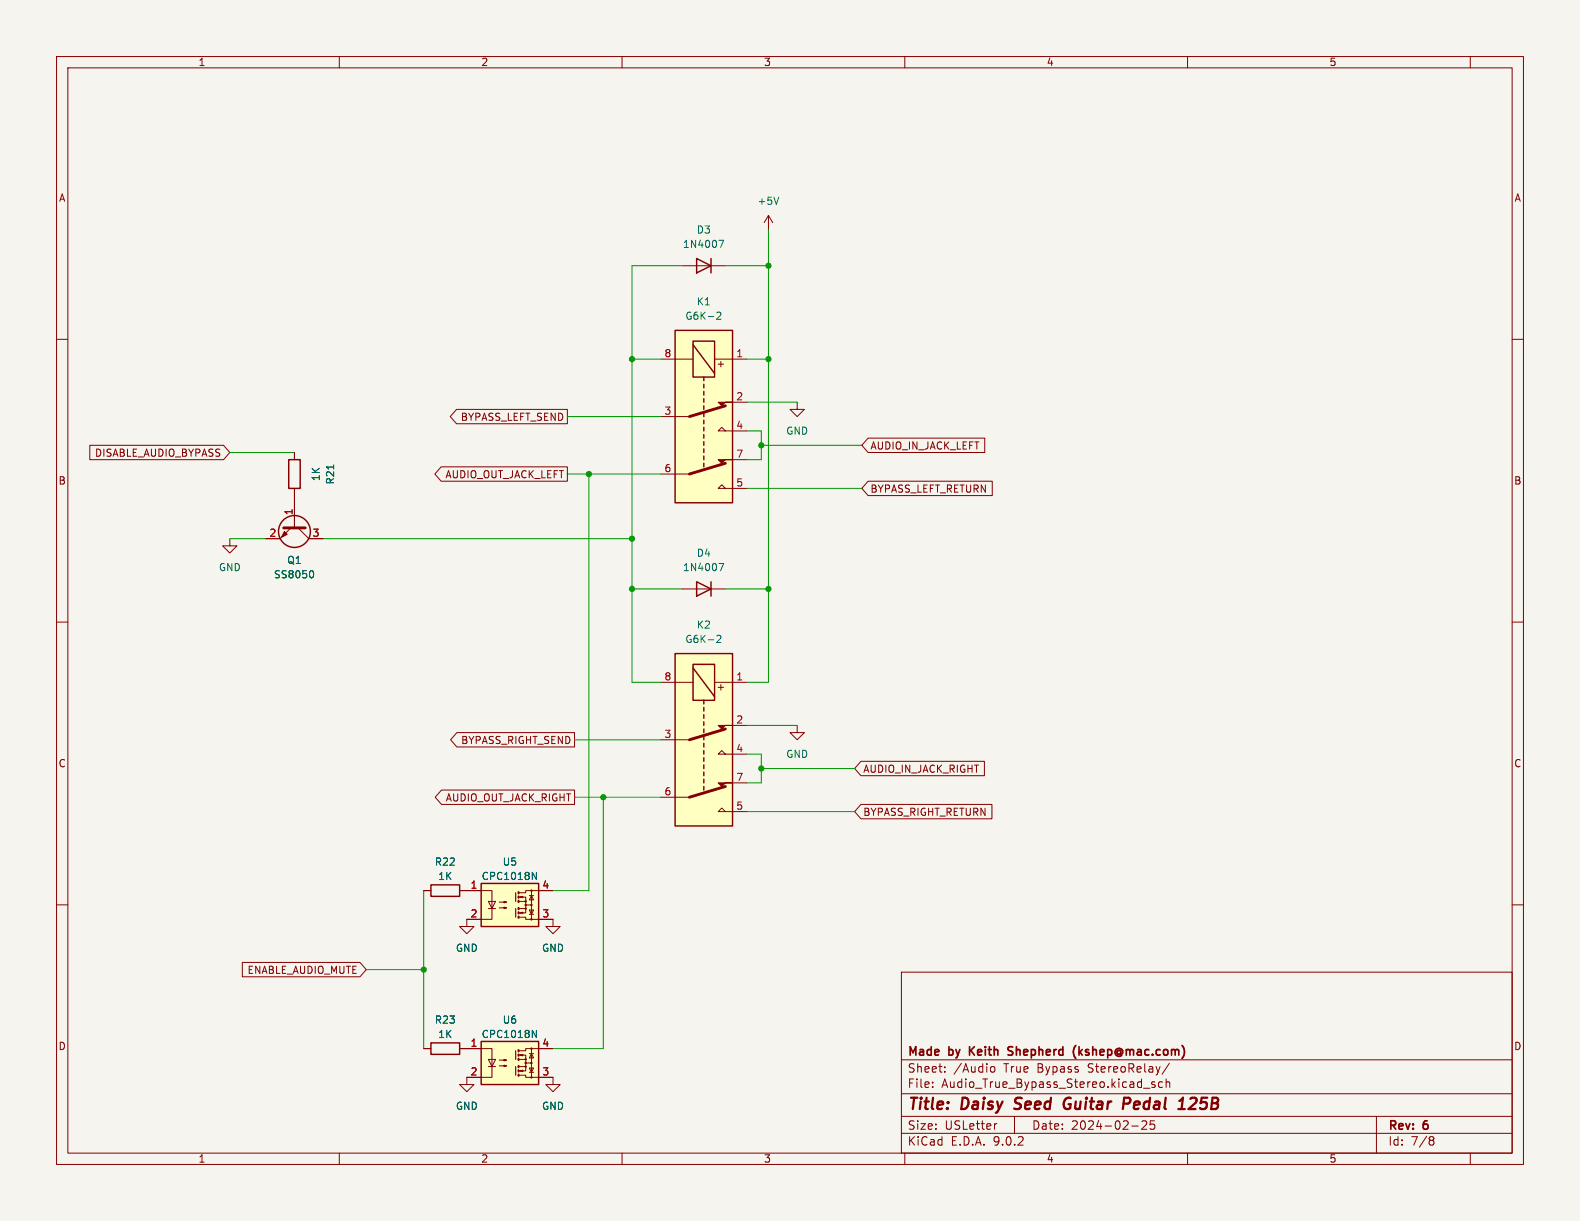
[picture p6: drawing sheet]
<svg xmlns="http://www.w3.org/2000/svg" width="279mm" height="216mm" viewBox="0 0 279 216" stroke-linecap="round" stroke-linejoin="round" font-family="sans-serif">
<path d="M0 0h279.4v215.9h-279.4z" fill="#f5f4ef" stroke="#f5f4ef" stroke-width=".18"/>
<g fill="none" stroke="#840000" stroke-width=".18">
<path d="M10 10h259.4v195.9h-259.4zM12 12h255.4v191.9h-255.4zM60 10v2M110 10v2M160 10v2M210 10v2M260 10v2M120.6 47h7.7M10 60h2M141 71.1v1.3h1.2l-1.2 1.3-1.3-1.3h1.3M267.4 60h2M10 110h2"/>
<path d="M120.6 104.1h7.7M267.4 110h2M141 128.3v1.2h1.2l-1.2 1.3-1.3-1.3h1.3M10 160h2M159.4 171.9h108v32h-108zM267.4 160h2M82.5 190.5v1.3h1.3l-1.3 1.2-1.2-1.2h1.2M159.4 197.4h108M159.4 193.4h108M159.4 187.4h108M164.9 192.1v.2M164.9 191.4v.1"/>
<path d="M167.1 189.4v.2M167.1 188.7v.1M175.1 188.9l.3-.3 .4 .1 .1 .2v.4l-.1 .2-.4 .1-.3-.3M176.3 198.7l-.3 .1M179.4 197.4v3M200.1 199.1h1.2M201.9 198.3l.6-.1 .2 .1 .1 .3-.9 1.1h.9M202.2 192.4h1.2M204.1 198.2h-.7v.7l.2-.1h.5l.1 .2-.1 .5-.2 .2-.5-.2M204.2 191.4l-.3-.1-.3 .2 .1 .2 .5 .2v.3h-.6M205.6 191.4l-.5-.1-.2 .3v.4l.1 .2h.6M206.2 191.4l.2-.1 .4 .1 .1 .9"/>
<path d="M206.2 190.8v1.5M206.8 188l-1.3 1.9M243.4 197.4v6.5M60 203.9v2M110 203.9v2M159.4 200.4h108M160 203.9v2M210 203.9v2M253 201l.4 .1 .2 .2-.3 .3M253 201.6h.3M253.3 201.6l.2 .2 .1 .4-.2 .2-.4 .1M260 203.9v2"/>
</g>
<path d="M179.3 196l.3 .1M179.6 194.3l-.1 .2 .1 .4M188.1 195.6a.63 .63 0 0 0 1 .4M188.9 195.2h.4M189.2 194.1a.91 .91 0 0 0-1.1 .9M198.8 194.1l.9 .1a.58 .58 0 0 1-.3 1h-.7M211.3 194.1h-.5l-.3 .2M211.5 195l-1.3 1.1h1.2" fill="none" stroke="#840000" stroke-width=".4"/>
<path d="M171.5 185.1v1.5M172.3 185.1l-.8 .8M178.2 186.5h.8M179.1 185.1h-.6l-.3 .3 .2 .3 .6 .2M190.2 184.9a1.72 1.72 0 0 0 0 2.2M190.8 185.1v1.5M191 186l.4 .6M191.4 185.6l-.6 .5" fill="none" stroke="#840000" stroke-width=".3"/>
<path d="M123.2 45.7l2.5 1.3-2.5 1.3zM125.7 45.7v2.6M123.2 102.9l2.5 1.2-2.5 1.3zM125.7 102.9v2.5" fill="none" stroke="#840000" stroke-width=".25"/>
<path d="M127.1 42.5h.9l-.6 1.3M127.1 99.6h.9l-.6 1.3" fill="none" stroke="#006464" stroke-width=".18"/>
<path d="M119.4 115.6h10.1v30.5h-10.1z" fill="#ffffc2"/>
<g fill="none" stroke="#840000" stroke-width=".25">
<path d="M119.4 115.6h10.1v30.5h-10.1zM122.6 117.5h3.8v6.3h-3.8zM122.6 118.1l3.8 5.1M124.5 123.8v.7M124.5 125.1v.6M124.5 126.4v.6M124.5 127.6v.7M124.5 128.9v.6M124.5 130.2v.6M124.5 131.4v.7M124.5 132.7v.7M124.5 134v.6"/>
<path d="M124.5 135.3v.6M124.5 136.5v.7M124.5 137.8v.6M124.5 139.1v.6"/>
</g>
<path d="M116.8 120.7h5.8M116.8 130.8h5.1M126.4 120.7h5.7M128.3 133.4l-.7-.7-.6 .7h5.1M129.5 128.3h2.6M129.5 138.4h2.6M116.8 141h5.1M128.3 143.5l-.7-.6-.6 .6h5.1M97.8 190.5v1.3h1.3l-1.3 1.2-1.3-1.2h1.3" fill="none" stroke="#840000" stroke-width=".18"/>
<g fill="#840000" stroke="#840000" stroke-width=".18">
<path d="M127 128.3h2.5h-1.2l-.7 .6z"/>
<path d="M127 138.4h2.5h-1.2l-.7 .7z"/>
</g>
<path d="M128.3 128.9l-6.4 1.9M128.3 139.1l-6.4 1.9" fill="none" stroke="#840000" stroke-width=".51"/>
<path d="M126.8 112.5l.4-.2 .3 .4-.8 .9h.8" fill="none" stroke="#006464" stroke-width=".18"/>
<path d="M85.1 184.2h10.1v7.6h-10.1z" fill="#ffffc2"/>
<g fill="none" stroke="#840000" stroke-width=".25">
<path d="M51.1 81.3h2v5.1h-2zM76.2 156.5h5.1v2h-5.1zM76.2 184.4h5.1v2h-5.1zM85.1 184.2h10.1v7.6h-10.1z"/>
<circle cx="52.1" cy="94" r="2.82"/>
</g>
<g fill="none" stroke="#840000" stroke-width=".18">
<path d="M135.9 38.1l-.8 1.3M135.9 38.1l.8 1.3M135.9 38.1v2.5M40.6 95.3v1.2h1.3l-1.3 1.3-1.2-1.3h1.2M51.4 93.3l-1.9 2h-2.5M52.1 80v1.3M52.1 86.4v6.9M52.7 93.3l1.9 2h2.5M74.9 157.5h1.3M81.3 157.5h1.2M74.9 185.4h1.3M81.3 185.4h5.7v5.1h-4.5"/>
<path d="M86.4 187.3h1.2l-.6 1.3zM86.4 188.6h1.2M88.3 187.5h1.2l-.3 .1v-.3l.3 .2M88.3 188.5h1.2l-.3 .1v-.3l.3 .2M91.8 186.6h1.2v.7M91.8 187.3h1.2v1.3h-1.2M91.8 190.1h1.2v.4h4.8M91.9 186.6l.6-.2v.3zM91.9 189.4l.6-.2v.3zM93 188.6v.8h-1.2M93 188h1M93.6 188.8h.8l-.4 .8z"/>
<path d="M93.6 186.3h.8M93.6 189.6h.8M94 186.3l.4 .8h-.8zM94 185.4v5.1M97.8 185.4h-4.8v.4h-1.2"/>
<circle cx="93" cy="188" r=".13"/>
<circle cx="93" cy="188.6" r=".13"/>
<circle cx="93" cy="187.3" r=".13"/>
<circle cx="94" cy="190.5" r=".13"/>
<circle cx="94" cy="188" r=".13"/>
<circle cx="94" cy="185.4" r=".13"/>
</g>
<path d="M91.2 185.8v1.5M91.2 188.6v1.5" fill="none" stroke="#840000" stroke-width=".2"/>
<path d="M91.7 185.7v.2M91.7 186.4v.3M91.7 187.2v.3M91.7 189.2v.3M91.7 190v.2M91.7 188.5v.2" fill="none" stroke="#840000" stroke-width=".36"/>
<path d="M137.7 34.9l-.4 1.2M59 82.2v.7M55.2 100.9a.79 .79 0 0 1 0 1.3M94.1 182.2l.8 1.3v-1.3" fill="none" stroke="#006464" stroke-width=".18"/>
<path d="M50.2 93.3h3.8" fill="none" stroke="#840000" stroke-width=".51"/>
<path d="M50.3 94l.5 .5-1 .5z" fill="#840000" stroke="#840000" stroke-width=".18"/>
<path d="M85.1 156.2h10.1v7.6h-10.1z" fill="#ffffc2"/>
<path d="M85.1 156.2h10.1v7.6h-10.1z" fill="none" stroke="#840000" stroke-width=".25"/>
<g fill="none" stroke="#840000" stroke-width=".18">
<path d="M82.5 157.5h4.5v5.1h-4.5v1.2h1.3l-1.3 1.3-1.2-1.3h1.2M86.4 159.4h1.2l-.6 1.3zM88.3 159.5h1.2l-.3 .1v-.2l.3 .1M91.8 158.6h1.2v.8M91.8 159.4h1.2v1.3h-1.2M91.9 158.6l.6-.1v.3zM93.6 158.4h.8M94 158.4l.4 .7h-.8zM94 157.5v5.1M97.8 157.5h-4.8v.4h-1.2M86.4 160.7h1.2M88.3 160.5h1.2l-.3 .2v-.3l.3 .1"/>
<path d="M91.8 162.2h1.2v.4h4.8v1.2h1.3l-1.3 1.3-1.3-1.3h1.3M91.9 161.4l.6-.1v.2zM93 160.7v.7h-1.2M93 160h1M93.6 160.9h.8l-.4 .8zM93.6 161.7h.8"/>
<circle cx="93" cy="159.4" r=".13"/>
<circle cx="94" cy="157.5" r=".13"/>
<circle cx="93" cy="160" r=".13"/>
<circle cx="93" cy="160.7" r=".13"/>
<circle cx="94" cy="160" r=".13"/>
<circle cx="94" cy="162.6" r=".13"/>
</g>
<path d="M91.2 157.9v1.5M91.2 160.7v1.5" fill="none" stroke="#840000" stroke-width=".2"/>
<path d="M91.7 157.7v.3M91.7 158.5v.3M91.7 159.3v.2M91.7 161.3v.2M91.7 162.1v.2M91.7 160.5v.3" fill="none" stroke="#840000" stroke-width=".36"/>
<path d="M94.1 154.2l.8 1.3v-1.3" fill="none" stroke="#006464" stroke-width=".18"/>
<path d="M119.4 58.4h10.1v30.5h-10.1z" fill="#ffffc2"/>
<g fill="none" stroke="#840000" stroke-width=".25">
<path d="M119.4 58.4h10.1v30.5h-10.1zM122.6 60.3h3.8v6.4h-3.8zM122.6 61l3.8 5M124.5 66.7v.6M124.5 67.9v.7M124.5 69.2v.7M124.5 70.5v.6M124.5 71.8v.6M124.5 73v.7M124.5 74.3v.6M124.5 75.6v.6M124.5 76.8v.7"/>
<path d="M124.5 78.1v.6M124.5 79.4v.6M124.5 80.6v.7M124.5 81.9v.7"/>
</g>
<g fill="none" stroke="#840000" stroke-width=".18">
<path d="M15.9 78.7h23.6l1.1 1.3-1.1 1.3h-23.6zM80.7 72.4h19.6v2.5h-19.6l-1.1-1.2zM116.8 63.5h5.8M116.8 73.7h5.1M126.4 63.5h5.7M128.3 76.2l-.7-.6-.6 .6h5.1M129.5 71.1h2.6M153.5 77.5h20.6v2.5h-20.6l-1.1-1.3zM47 95.3h2.5M52.1 80v1.3M52.1 86.4v6.9M54.6 95.3h2.5"/>
<path d="M78 82.5h22.3v2.6h-22.3l-1.1-1.3zM116.8 83.8h5.1M128.3 86.4l-.7-.7-.6 .7h5.1M129.5 81.3h2.6M153.5 85.1h22v2.5h-22l-1.1-1.2zM78.1 139.7h23.5v2.5h-23.5l-1.1-1.2zM80.8 129.5h20.8v2.6h-20.8l-1.1-1.3zM152.2 134.6h21.9v2.6h-21.9l-1.1-1.3zM74.9 157.5h1.3M81.3 157.5h3.8M95.2 157.5h2.6M152.2 142.2h23.2v2.6h-23.2l-1.1-1.3z"/>
<path d="M42.9 170.2h20.8l1.1 1.3-1.1 1.2h-20.8zM82.5 162.6h2.6M95.2 162.6h2.6M74.9 185.4h1.3M81.3 185.4h3.8M82.5 190.5h2.6M95.2 185.4h2.6M95.2 190.5h2.6"/>
</g>
<g fill="#840000" stroke="#840000" stroke-width=".18">
<path d="M127 71.1h2.5h-1.2l-.7 .7z"/>
<path d="M127 81.3h2.5h-1.2l-.7 .6z"/>
</g>
<path d="M128.3 71.8l-6.4 1.9M128.3 81.9l-6.4 1.9" fill="none" stroke="#840000" stroke-width=".51"/>
<path d="M126.8 55.3l.4-.1 .3 .4-.8 .9h.8M59 82.2v.7M55.2 100.9a.79 .79 0 0 1 0 1.3M94.1 154.2l.8 1.3v-1.3M94.1 182.2l.8 1.3v-1.3" fill="none" stroke="#006464" stroke-width=".18"/>
<g fill="none" stroke="#009600" stroke-width=".18">
<path d="M120.6 47h-8.8v73.7h5M128.3 47h7.6M135.9 40.6v80.1h-3.8M100.3 73.7h16.5M111.8 63.5h5M132.1 71.1h8.9M132.1 63.5h3.8M132.1 76.2h2.5v5.1h-2.5M134.6 78.7h17.8M40.6 95.3h6.4M40.6 80h11.5M57.1 95.3h54.7"/>
<path d="M100.3 83.8h16.5M104.1 83.8v73.7h-6.3M132.1 86.4h20.3M111.8 104.1h8.8M128.3 104.1h7.6M101.6 130.8h15.2M132.1 133.4h2.5v5h-2.5M132.1 128.3h8.9M134.6 135.9h16.5M74.9 157.5v27.9M101.6 141h15.2M106.7 141v44.4h-8.9"/>
<path d="M132.1 143.5h19M64.8 171.5h10.1"/>
</g>
<g fill="#009600" stroke="#009600" stroke-width=".18">
<circle cx="135.9" cy="63.5" r=".46"/>
<circle cx="111.8" cy="63.5" r=".46"/>
<circle cx="104.1" cy="83.8" r=".46"/>
<circle cx="134.6" cy="78.7" r=".46"/>
<circle cx="134.6" cy="135.9" r=".46"/>
<circle cx="135.9" cy="47" r=".46"/>
<circle cx="111.8" cy="95.3" r=".46"/>
<circle cx="111.8" cy="104.1" r=".46"/>
<circle cx="106.7" cy="141" r=".46"/>
<circle cx="135.9" cy="104.1" r=".46"/>
<circle cx="74.9" cy="171.5" r=".46"/>
</g>
<g font-size="2.8" fill="#840000">
<text x="160.4" y="196.8">Title:</text>
<text x="170.1" y="196.8">Daisy</text>
<text x="180.3" y="196.8">Seed</text>
<text x="189.8" y="196.8">Guitar</text>
<text x="201" y="196.8">Pedal</text>
<text x="211.7" y="196.8">125B</text>
</g>
<g font-size="2.1" fill="#840000">
<text x="160.4" y="189.9">Sheet:</text>
<text x="160.4" y="187.1">Made</text>
<text x="167.9" y="187.1">by</text>
<text x="168.6" y="189.9">/Audio</text>
<text x="172.1" y="187.1">Keith</text>
<text x="177.6" y="189.9">True</text>
<text x="179.6" y="187.1">Shepherd</text>
<text x="183.6" y="189.9">Bypass</text>
<text x="191.7" y="187.1">(kshep@mac.com)</text>
<text x="192.7" y="189.9">StereoRelay/</text>
<text x="160.4" y="192.6">File:</text>
<text x="166.5" y="192.6">Audio_True_Bypass_Stereo.kicad_sch</text>
<text x="160.4" y="202.8">KiCad</text>
<text x="160.4" y="200">Size:</text>
<text x="167.1" y="200">USLetter</text>
<text x="168.1" y="202.8">E.D.A.</text>
<text x="175.7" y="202.8">9.0.2</text>
<text x="182.4" y="200">Date:</text>
<text x="189.4" y="200">2024-02-25</text>
<text x="245.4" y="200.2">Rev:</text>
<text x="245.4" y="202.8">Id:</text>
<text x="249.5" y="202.8">7/8</text>
<text x="251.8" y="200.2">6</text>
</g>
<g font-size="1.8" fill="#840000">
<text x="35" y="11.9">1</text>
<text x="85" y="11.9">2</text>
<text x="135" y="11.9">3</text>
<text x="185" y="11.9">4</text>
<text x="235" y="11.9">5</text>
<text x="10.3" y="35.9">A</text>
<text x="267.7" y="35.9">A</text>
<text x="128.2" y="65.3" transform="rotate(-90 128.2 65.3)">+</text>
<text x="81.4" y="74.6">BYPASS_LEFT_SEND</text>
<text x="16.7" y="81">DISABLE_AUDIO_BYPASS</text>
<text x="153.8" y="79.7">AUDIO_IN_JACK_LEFT</text>
<text x="10.3" y="85.9">B</text>
<text x="78.7" y="84.8">AUDIO_OUT_JACK_LEFT</text>
<text x="153.8" y="87.3">BYPASS_LEFT_RETURN</text>
<text x="267.7" y="85.9">B</text>
<text x="128.2" y="122.4" transform="rotate(-90 128.2 122.4)">+</text>
<text x="81.4" y="131.8">BYPASS_RIGHT_SEND</text>
<text x="10.3" y="135.9">C</text>
<text x="152.6" y="136.8">AUDIO_IN_JACK_RIGHT</text>
<text x="267.7" y="135.9">C</text>
<text x="78.7" y="141.9">AUDIO_OUT_JACK_RIGHT</text>
<text x="152.6" y="144.5">BYPASS_RIGHT_RETURN</text>
<text x="43.7" y="172.4">ENABLE_AUDIO_MUTE</text>
<text x="10.3" y="185.9">D</text>
<text x="267.7" y="185.9">D</text>
<text x="35" y="205.8">1</text>
<text x="85" y="205.8">2</text>
<text x="135" y="205.8">3</text>
<text x="185" y="205.8">4</text>
<text x="235" y="205.8">5</text>
</g>
<g font-size="1.8" fill="#006464">
<text x="123.1" y="41.5">D3</text>
<text x="133.9" y="36.4">+5V</text>
<text x="120.7" y="44">1N4007</text>
<text x="121.1" y="56.7">G6K-2</text>
<text x="123.1" y="54.2">K1</text>
<text x="138.9" y="77.1">GND</text>
<text x="56.7" y="85.2" transform="rotate(-90 56.7 85.2)">1K</text>
<text x="59.3" y="85.8" transform="rotate(-90 59.3 85.8)">R21</text>
<text x="38.6" y="101.2">GND</text>
<text x="50.7" y="99.9">Q1</text>
<text x="120.7" y="101.2">1N4007</text>
<text x="123.1" y="98.7">D4</text>
<text x="48.3" y="102.5">SS8050</text>
<text x="121.1" y="113.9">G6K-2</text>
<text x="123.1" y="111.4">K2</text>
<text x="138.9" y="134.2">GND</text>
<text x="76.8" y="153.3">R22</text>
<text x="77.4" y="155.8">1K</text>
<text x="85.1" y="155.8">CPC1018N</text>
<text x="88.8" y="153.3">U5</text>
<text x="80.5" y="168.5">GND</text>
<text x="95.8" y="168.5">GND</text>
<text x="76.8" y="181.2">R23</text>
<text x="77.4" y="183.7">1K</text>
<text x="85.1" y="183.7">CPC1018N</text>
<text x="88.8" y="181.2">U6</text>
<text x="80.5" y="196.4">GND</text>
<text x="95.8" y="196.4">GND</text>
</g>
<g font-size="1.8" fill="#a90000">
<text x="117.4" y="63.2">8</text>
<text x="130.1" y="63.2">1</text>
<text x="130.1" y="70.9">2</text>
<text x="117.4" y="73.4">3</text>
<text x="130.1" y="75.9">4</text>
<text x="117.4" y="83.6">6</text>
<text x="130.1" y="81">7</text>
<text x="130.1" y="86.1">5</text>
<text x="47.6" y="95">2</text>
<text x="51.8" y="91.2" transform="rotate(-90 51.8 91.2)">1</text>
<text x="55.2" y="95">3</text>
<text x="117.4" y="120.4">8</text>
<text x="130.1" y="120.4">1</text>
<text x="117.4" y="130.6">3</text>
<text x="130.1" y="128">2</text>
<text x="130.1" y="133.1">4</text>
<text x="117.4" y="140.7">6</text>
<text x="130.1" y="138.2">7</text>
<text x="130.1" y="143.3">5</text>
<text x="83.1" y="157.2">1</text>
<text x="95.8" y="157.2">4</text>
<text x="83.1" y="162.3">2</text>
<text x="95.8" y="162.3">3</text>
<text x="83.1" y="185.2">1</text>
<text x="95.8" y="185.2">4</text>
<text x="83.1" y="190.2">2</text>
<text x="95.8" y="190.2">3</text>
</g>
</svg>
